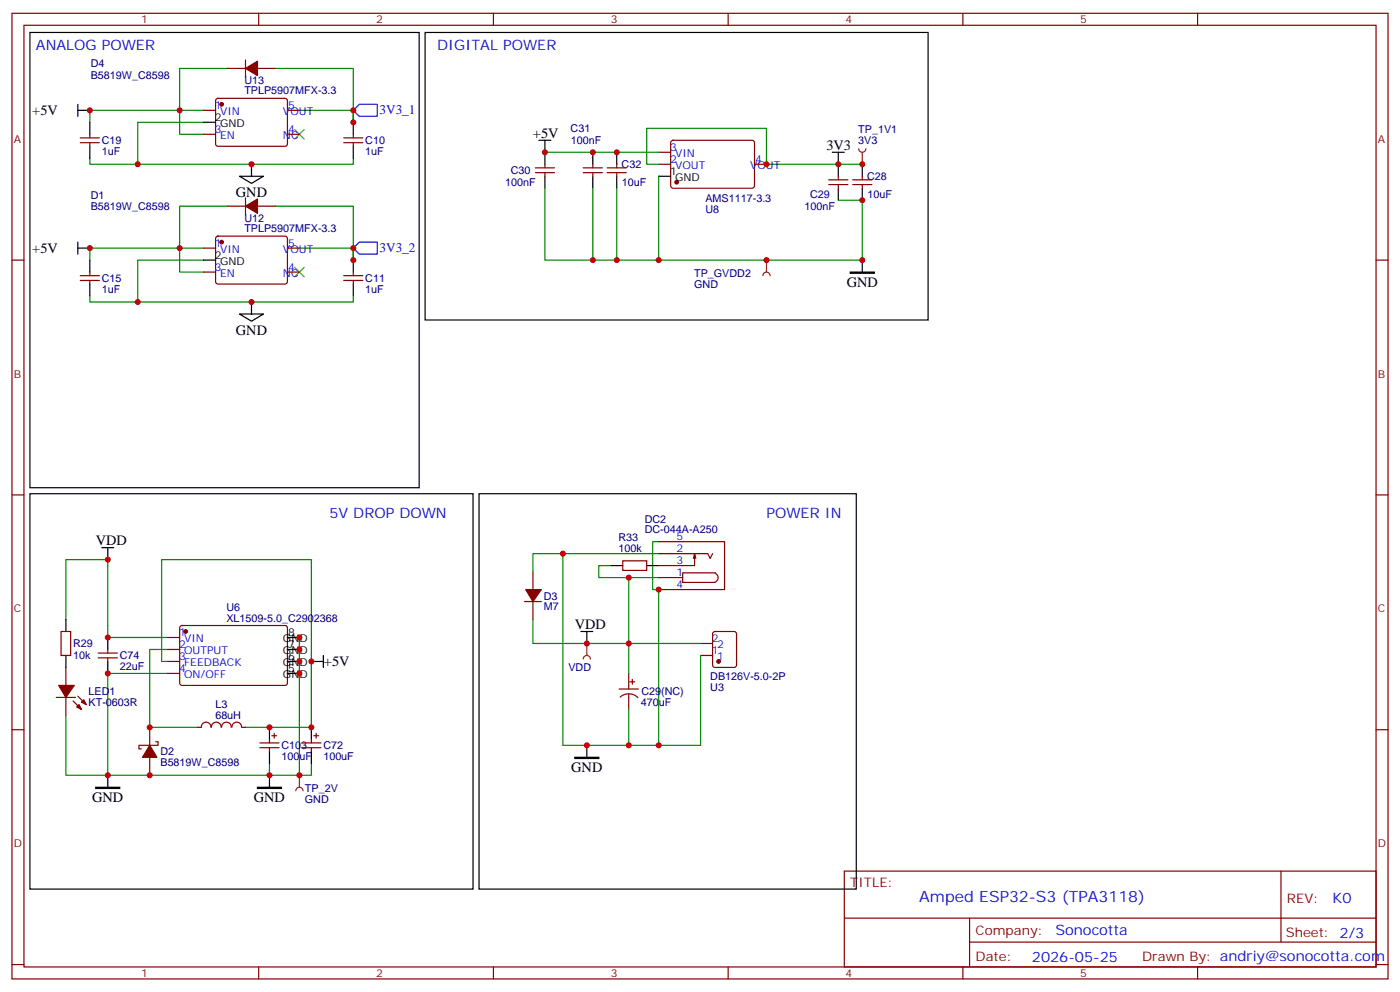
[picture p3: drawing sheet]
<svg xmlns="http://www.w3.org/2000/svg" width="412mm" height="292mm" viewBox="0 0 412 292" stroke-linecap="round" stroke-linejoin="round" font-family="sans-serif">
<g fill="none" stroke="#870000" stroke-width=".35">
<path d="M3.5 3.9h405.4v284.4h-405.4zM7.1 7.4h398.2v277.3h-398.2zM76.2 3.9v3.5M145.3 3.9v3.5M214.5 3.9v3.5M283.6 3.9v3.5M352.8 3.9v3.5M3.5 76.6h3.6M405.3 76.6h3.6M3.5 145.7h3.6M405.3 145.7h3.6M154.5 177.1h5"/>
<path d="M157 168.3v5.3M157 177.1v5.3M183.4 165.1h7.1v2.9h-7.1zM28.9 193.7h5.7M28.9 192.3h5.7M31.7 191.2v1.1M31.7 193.7v1.1M185.2 198.3v4.6M3.5 214.9h3.6M182.4 202.9h5.6M182.7 205.3a3.8 3.8 0 0 1 5.2 .1M185.2 204.3v4.6"/>
<path d="M185.6 200.8h1.4M186.3 200.1v1.4M405.3 214.9h3.6M248.7 256.5h156.6v28.2h-156.6zM377.3 256.5v20.9M248.7 270.4h156.5M285.6 277.4h119.6M285.6 270.4v14.1M3.5 284h3.6M76.2 284.7v3.6M145.3 284.7v3.6M214.5 284.7v3.6"/>
<path d="M283.6 284.7v3.6M352.8 284.7v3.6M405.3 284h3.6"/>
</g>
<path d="M8.8 145.4h130.5v116.4h-130.5zM141.1 145.4h111.1v116.4h-111.1zM179.9 166.5h3.5M190.5 166.5h3.5M31.7 187.7v3.5M31.7 194.8v3.5M171.1 185.9h3.5M172.9 185.9v3.6M172.9 219.5v3.5M31.7 228.3v3.5M79.4 228.3v3.5" fill="none" stroke="#000" stroke-width=".35"/>
<g fill="none" stroke="#008700" stroke-width=".35">
<path d="M194 159.5h-1.7v14.1h1.7v45.9h-28.2v-56.5h28.2M31.7 166.5v-1.7h-12.3v17.6M165.8 163h-8.8v5.3M194 170.1h-8.8v19.4M31.7 187.7h17.7M47.6 194.8h1.8M49.4 198.3h-17.7v30h47.7M49.4 191.2h-5.3v23h14.1M84.7 187.7h3.5v40.6M84.7 191.2h3.5M84.7 194.8h3.5M84.7 198.3h3.5"/>
<path d="M91.7 194.8v19.4h-19.4M157 182.4v7.1h28.2M185.2 189.5v8.8M185.2 208.9v10.6M79.4 224.8v3.5M91.7 224.8v3.5h-12.3"/>
</g>
<path d="M28.2 231.8h7.1v.4h-7.1zM75.8 231.8h7.1v.4h-7.1zM169.3 223h7.1v.3h-7.1z" fill="#000" stroke="#000" stroke-width=".35"/>
<path d="M154.9 173.6h4.6l-2.5 3.5z" fill="#870000" stroke="#870000" stroke-width=".35"/>
<path d="M87.1 232.9a1.06 1.06 0 0 1 1.1-1.1 1.06 1.06 0 0 1 1.1 1.1M88.2 228.3v3.5" fill="none" stroke="#8c2424" stroke-width=".35"/>
<circle cx="88.2" cy="228.3" r=".18" fill="#8c2424"/>
<path d="M31.7 166.5v21.2M179.9 166.5h-3.5v3.6h8.8M47.6 194.8v-30h44.1v49.4" fill="none" stroke="#008700" stroke-width=".35"/>
<path d="M30 161.3h3.5M31.7 161.3v3.5" fill="none" stroke="#000" stroke-width=".35"/>
<path d="M194 159.5h19.4v14.1h-19.4M194 163h14.5l.7 1.4 .7-1.4M194 170.1h7.1M201.1 168.7h9.6a1.6 1.6 0 0 1 .6 2.2l-.7 .6h-9.5zM204.6 163v3.5h-10.6M204.6 163l-.3 1.4M204.6 163l.4 1.4" fill="none" stroke="#870000" stroke-width=".35"/>
<path d="M171.8 194.1a1.06 1.06 0 0 1 1.1-1.1 1.06 1.06 0 0 1 1 1.1M172.9 189.5v3.5" fill="none" stroke="#8c2424" stroke-width=".35"/>
<circle cx="172.9" cy="189.5" r=".18" fill="#8c2424"/>
<g fill="none" stroke="#870000" stroke-width=".35">
<path d="M72.3 17.7v4.9M26.5 39.5v1.1M67 20.1h5.3M75.8 20.1h5.3M104.1 39.5v1.1M23.6 42h5.7M23.6 40.6h5.7M26.5 42v1.1M72.3 58.2v5M101.2 42h5.7M101.2 40.6h5.7M104.1 42v1.1"/>
<path d="M67 60.7h5.3M75.8 60.7h5.3M23.6 82.6h5.7M23.6 81.2h5.7M26.5 80.1v1.1M26.5 82.6v1M101.2 82.6h5.7M101.2 81.2h5.7M104.1 80.1v1.1M104.1 82.6v1M49.4 187.7h3.5M49.4 191.2h3.5"/>
<path d="M49.4 194.8h3.5M49.4 198.3h3.5M53.2 184.4l.4-.2h30.6l.5 .7-.1 16.5-.6 .4h-30.7l-.4-.7v-16.2zM44.1 214.2v5.3M45.9 218.4h.7v1.1h-5.7v1h.7M76.6 218.8h5.6M79.4 217.7v1.1M80.1 216.6h1.4M80.8 215.9v1.4M88.9 218.8h5.6M91.7 217.7v1.1M92.4 216.6h1.4"/>
<path d="M93.1 215.9v1.4M44.1 223v5.3M76.6 220.2h5.6M79.4 220.2v1M88.9 220.2h5.6M91.7 220.2v1"/>
</g>
<g fill="#870000" stroke="#870000" stroke-width=".35">
<path d="M44.1 219.5l2.1 3.5h-4.2z"/>
<path d="M72.3 20.1l3.5-2.1v4.3z"/>
<path d="M72.3 60.7l3.5-2.1v4.2z"/>
<circle cx="54.7" cy="185.9" r=".53"/>
</g>
<g fill="none" stroke="#000" stroke-width=".35">
<path d="M8.8 9.6h114.7v134h-114.7zM22.9 32.5h3.6M22.9 30.7v3.6M26.5 36v3.5M104.1 36v3.5M26.5 43.1v3.5M70.6 51.9h7l-3.5 2.1zM74.1 48.4v3.5M104.1 43.1v3.5M22.9 71.3v3.5M22.9 73.1h3.6M26.5 76.6v3.5"/>
<path d="M104.1 76.6v3.5M26.5 83.6v3.6M70.6 92.5h7l-3.5 2.1zM74.1 88.9v3.6M104.1 83.6v3.6M84.7 198.3h3.5M84.7 194.8h3.5M84.7 191.2h3.5M84.7 187.7h3.5M91.7 194.8h3.5M95.2 193v3.5M79.4 214.2v3.5"/>
<path d="M91.7 214.2v3.5M79.4 221.2v3.6M91.7 221.2v3.6"/>
</g>
<g fill="none" stroke="#008700" stroke-width=".35">
<path d="M60 36h-19.4v12.4M60 32.5h-33.5v3.5M67 20.1h-14.1v19.4h7.1M81.1 20.1h23v15.9M88.2 32.5h15.9v3.5M104.1 32.5v3.5M26.5 46.6v1.8h77.6v-1.8M60 76.6h-19.4v12.3M60 73.1h-33.5v3.5M67 60.7h-14.1v19.4h7.1M81.1 60.7h23v15.9M88.2 73.1h15.9v3.5"/>
<path d="M104.1 73.1v3.5M26.5 87.2v1.7h77.6v-1.7"/>
</g>
<path d="M86.8 38.1l2.8 2.9M89.6 38.1l-2.8 2.9M86.8 78.7l2.8 2.8M89.6 78.7l-2.8 2.8" fill="none" stroke="#3c3" stroke-width=".35"/>
<path d="M105.8 30.7h5.3v3.6h-5.3l-1.7-1.8zM104.1 73.1l1.7-1.8h5.3v3.5h-5.3z" fill="none" stroke="#00f" stroke-width=".35"/>
<path d="M225.8 76.6v3.5M224.7 81.2a1.06 1.06 0 0 1 1.1-1.1 1.06 1.06 0 0 1 1 1.1" fill="none" stroke="#8c2424" stroke-width=".35"/>
<circle cx="225.8" cy="76.6" r=".18" fill="#8c2424"/>
<path d="M225.8 48.4h21.1" fill="none" stroke="#008700" stroke-width=".35"/>
<path d="M252.9 43.8a1.06 1.06 0 0 0 1.1 1 1.06 1.06 0 0 0 1.1-1M254 44.8v3.6" fill="none" stroke="#8c2424" stroke-width=".35"/>
<circle cx="254" cy="48.4" r=".18" fill="#8c2424"/>
<path d="M160.5 44.8h33.5M160.5 55.4v21.2h93.5v-17.7h-7.1M174.6 55.4v21.2M181.7 55.4v21.2M194 51.9v24.7M194 48.4h-3.5v-10.6h35.3v10.6M246.9 48.4h7.1M185.2 189.5h21.2M206.4 193v26.5h-12.4M19.4 210.6v17.7h12.3" fill="none" stroke="#008700" stroke-width=".35"/>
<g fill="none" stroke="#000" stroke-width=".35">
<path d="M125.2 9.6h148.2v84.6h-148.2zM60 36h3.5M158.7 41.3h3.6M160.5 41.3v7.1M160.5 51.9v3.5M174.6 44.8v3.6M174.6 51.9v3.5M181.7 44.8v3.6M181.7 51.9v3.5M194 51.9h3.6M245.2 44.8h3.5M246.9 44.8v7.1"/>
<path d="M246.9 55.4v3.5M254 48.4v3.5M254 55.4v3.5M60 76.6h3.5M254 76.6v3.5M19.4 182.4v3.5M19.4 193v3.5"/>
</g>
<g fill="none" stroke="#870000" stroke-width=".35">
<path d="M60 32.5h3.5M60 39.5h3.5M63.7 29.2l.5-.2h20l.5 .7-.1 12.9-.6 .5-20.1-.1-.4-.6v-12.7zM84.7 32.5h3.5M84.7 39.5h3.5M157.7 50.8h5.6M157.7 49.4h5.6M160.5 48.4v1M160.5 50.8v1.1M171.8 50.8h5.6M171.8 49.4h5.6M174.6 48.4v1"/>
<path d="M174.6 50.8v1.1M178.9 50.8h5.6M178.9 49.4h5.6M181.7 48.4v1M181.7 50.8v1.1M194 48.4h3.6M194 44.8h3.6M197.8 41.5l.5-.2 23.5 .1 .4 .6v13l-.7 .4h-23.5l-.4-.7v-12.7zM222.2 48.4h3.6M244.1 54.4h5.7M244.1 53h5.7M246.9 51.9v1.1"/>
<path d="M246.9 54.4v1M251.2 54.4h5.6M251.2 53h5.6M254 51.9v1.1M254 54.4v1M60 73.1h3.5M63.7 69.7l.5-.2 20 .1 .5 .6-.1 13-.6 .4h-20.1l-.4-.7v-12.7zM84.7 73.1h3.5M60 80.1h3.5M84.7 80.1h3.5M18 185.9h2.8v7.1h-2.8zM19.4 196.5v5.3"/>
<path d="M206.4 193h3.5M206.4 189.5h3.5M210.1 186.2l.5-.3h5.7l.6 .5 .1 9.4-.5 .7h-5.9l-.6-.4-.1-9.4zM16.6 205.4h5.6M19.4 205.4v5.2M21.5 206.4l2.5 2.5M22.9 205l2.5 2.5M62.1 214.2a1.41 1.41 0 0 0-1.4-1.6 1.41 1.41 0 0 0-1.4 1.5l-1.1 .1M62.3 214.1a1.41 1.41 0 0 1 1.4-1.5 1.41 1.41 0 0 1 1.4 1.5M65.3 214.1a1.41 1.41 0 0 1 1.4-1.5 1.41 1.41 0 0 1 1.4 1.5M68.3 214.1a1.41 1.41 0 0 1 1.4-1.5 1.41 1.41 0 0 1 1.4 1.6M71.3 214.2h1"/>
</g>
<path d="M250.5 80.1h7v.4h-7z" fill="#000" stroke="#000" stroke-width=".35"/>
<g fill="#870000" stroke="#870000" stroke-width=".35">
<path d="M23.3 207.5l.7 1.4-1.4-.7z"/>
<path d="M24 206.8l.7-.7 .7 1.4z"/>
<path d="M17.3 201.8h4.6l-2.5 3.6z"/>
<circle cx="199.3" cy="53.7" r=".53"/>
<circle cx="65.3" cy="71.3" r=".53"/>
<circle cx="65.3" cy="30.7" r=".53"/>
<circle cx="211.7" cy="194.8" r=".53"/>
</g>
<g fill="#c00">
<circle cx="172.9" cy="219.5" r=".88"/>
<circle cx="172.9" cy="189.5" r=".88"/>
<circle cx="91.7" cy="214.2" r=".88"/>
<circle cx="185.2" cy="189.5" r=".88"/>
<circle cx="185.2" cy="219.5" r=".88"/>
<circle cx="185.2" cy="170.1" r=".88"/>
<circle cx="165.8" cy="163" r=".88"/>
<circle cx="79.4" cy="228.3" r=".88"/>
<circle cx="31.8" cy="228.3" r=".88"/>
<circle cx="88.2" cy="228.3" r=".88"/>
<circle cx="88.2" cy="191.2" r=".88"/>
<circle cx="88.2" cy="194.8" r=".88"/>
<circle cx="88.2" cy="198.3" r=".88"/>
<circle cx="31.8" cy="187.7" r=".88"/>
<circle cx="31.8" cy="198.3" r=".88"/>
<circle cx="91.7" cy="194.8" r=".88"/>
<circle cx="194" cy="173.6" r=".88"/>
<circle cx="44.1" cy="214.2" r=".88"/>
<circle cx="44.1" cy="228.3" r=".88"/>
<circle cx="88.2" cy="187.7" r=".88"/>
<circle cx="79.4" cy="214.2" r=".88"/>
<circle cx="26.5" cy="32.5" r=".88"/>
<circle cx="52.9" cy="32.5" r=".88"/>
<circle cx="104.1" cy="32.5" r=".88"/>
<circle cx="104.1" cy="73.1" r=".88"/>
<circle cx="52.9" cy="73.1" r=".88"/>
<circle cx="26.5" cy="73.1" r=".88"/>
<circle cx="74.1" cy="48.4" r=".88"/>
<circle cx="40.6" cy="48.4" r=".88"/>
<circle cx="74.1" cy="88.9" r=".88"/>
<circle cx="40.6" cy="88.9" r=".88"/>
<circle cx="104.1" cy="36" r=".88"/>
<circle cx="104.1" cy="76.6" r=".88"/>
<circle cx="254" cy="48.4" r=".88"/>
<circle cx="174.6" cy="44.8" r=".88"/>
<circle cx="160.5" cy="44.8" r=".88"/>
<circle cx="246.9" cy="48.4" r=".88"/>
<circle cx="254" cy="58.9" r=".88"/>
<circle cx="181.7" cy="44.8" r=".88"/>
<circle cx="225.8" cy="48.4" r=".88"/>
<circle cx="254" cy="76.6" r=".88"/>
<circle cx="225.8" cy="76.6" r=".88"/>
<circle cx="174.6" cy="76.6" r=".88"/>
<circle cx="181.7" cy="76.6" r=".88"/>
<circle cx="194" cy="76.6" r=".88"/>
<circle cx="31.8" cy="164.8" r=".88"/>
<circle cx="194" cy="219.5" r=".88"/>
</g>
<text font-size="4.6" fill="#00f" x="270.8" y="265.5">Amped ESP32-S3 (TPA3118)</text>
<g font-size="4.2" fill="#00f">
<text x="10.6" y="14.9">ANALOG POWER</text>
<text x="128.8" y="14.9">DIGITAL POWER</text>
<text x="97" y="152.4">5V DROP DOWN</text>
<text x="225.8" y="152.4">POWER IN</text>
<text x="392.5" y="265.8">K0</text>
<text x="310.9" y="275.3">Sonocotta</text>
<text x="304" y="283.1">2026-05-25</text>
</g>
<g font-size="4.2">
<text x="9.5" y="33.9">+5V</text>
<text x="157" y="40.6">+5V</text>
<text x="243.4" y="44.1">3V3</text>
<text x="69.5" y="58">GND</text>
<text x="9.5" y="74.5">+5V</text>
<text x="249.4" y="84.4">GND</text>
<text x="69.5" y="98.5">GND</text>
<text x="28.2" y="160.5">VDD</text>
<text x="169.3" y="185.2">VDD</text>
<text x="95.4" y="196.2">+5V</text>
<text x="168.3" y="227.2">GND</text>
<text x="27.2" y="236">GND</text>
<text x="74.8" y="236">GND</text>
</g>
<g font-size="3.9" fill="#00f">
<text x="111.8" y="33.6">3V3_1</text>
<text x="111.8" y="74.2">3V3_2</text>
</g>
<g font-size="3.9" fill="#800">
<text x="250.5" y="261.1">TITLE:</text>
<text x="379.1" y="265.8">REV:</text>
<text x="287.4" y="275.3">Company:</text>
<text x="378.7" y="275.9">Sheet: 2/3</text>
<text x="287.4" y="283">Date:</text>
<text x="336.4" y="283.1">Drawn By: andriy@sonocotta.com</text>
</g>
<g font-size="3.2" fill="#800">
<text x="41.6" y="6.9">1</text>
<text x="110.8" y="6.9">2</text>
<text x="179.9" y="6.9">3</text>
<text x="249.1" y="6.9">4</text>
<text x="318.2" y="6.9">5</text>
<text x="4.1" y="42">A</text>
<text x="405.9" y="42">A</text>
<text x="4.1" y="111.2">B</text>
<text x="405.9" y="111.2">B</text>
<text x="4.1" y="180.3">C</text>
<text x="405.9" y="180.3">C</text>
<text x="4.1" y="249.4">D</text>
<text x="405.9" y="249.4">D</text>
<text x="41.6" y="287.7">1</text>
<text x="110.8" y="287.7">2</text>
<text x="179.9" y="287.7">3</text>
<text x="249.1" y="287.7">4</text>
<text x="318.2" y="287.7">5</text>
</g>
<g font-size="3.2" fill="#000080">
<text x="26.7" y="23.1">B5819W_C8598</text>
<text x="26.7" y="19.8">D4</text>
<text x="72" y="27.8">TPLP5907MFX-3.3</text>
<text x="72" y="24.7">U13</text>
<text x="168.1" y="38.9">C31</text>
<text x="252.8" y="39.2">TP_1V1</text>
<text x="30" y="45.7">1uF</text>
<text x="30" y="42.5">C19</text>
<text x="107.6" y="45.7">1uF</text>
<text x="107.6" y="42.5">C10</text>
<text x="168.2" y="42.5">100nF</text>
<text x="252.8" y="42.4">3V3</text>
<text x="150.4" y="51.3">C30</text>
<text x="183.1" y="49.5">C32</text>
<text x="255.4" y="53">C28</text>
<text x="26.7" y="58.5">D1</text>
<text x="148.8" y="54.8">100nF</text>
<text x="183.2" y="54.8">10uF</text>
<text x="207.8" y="59.5">AMS1117-3.3</text>
<text x="238.6" y="58.3">C29</text>
<text x="255.5" y="58.3">10uF</text>
<text x="26.7" y="61.8">B5819W_C8598</text>
<text x="72" y="65.3">U12</text>
<text x="207.8" y="62.8">U8</text>
<text x="237" y="61.9">100nF</text>
<text x="72" y="68.4">TPLP5907MFX-3.3</text>
<text x="30" y="83.1">C15</text>
<text x="107.6" y="83.1">C11</text>
<text x="204.5" y="81.6">TP_GVDD2</text>
<text x="30" y="86.3">1uF</text>
<text x="107.6" y="86.3">1uF</text>
<text x="204.5" y="84.8">GND</text>
<text x="189.9" y="153.9">DC2</text>
<text x="182.2" y="159.2">R33</text>
<text x="189.9" y="157.1">DC-044A-A250</text>
<text x="182.2" y="162.4">100k</text>
<text x="66.7" y="179.9">U6</text>
<text x="160.2" y="179.7">M7</text>
<text x="160.2" y="176.5">D3</text>
<text x="66.7" y="183.1">XL1509-5.0_C2902368</text>
<text x="21.5" y="190.6">R29</text>
<text x="21.5" y="193.9">10k</text>
<text x="35.3" y="197.3">22uF</text>
<text x="35.3" y="194.1">C74</text>
<text x="167.4" y="197.7">VDD</text>
<text x="209.2" y="200.3">DB126V-5.0-2P</text>
<text x="209.2" y="203.4">U3</text>
<text x="26.1" y="208">KT-0603R</text>
<text x="26.1" y="204.8">LED1</text>
<text x="63.4" y="208.4">L3</text>
<text x="188.7" y="207.9">470uF</text>
<text x="188.9" y="204.7">C29(NC)</text>
<text x="63.4" y="211.6">68uH</text>
<text x="82.9" y="220.6">C103</text>
<text x="95.2" y="220.6">C72</text>
<text x="47.3" y="225.5">B5819W_C8598</text>
<text x="47.3" y="222.4">D2</text>
<text x="82.9" y="223.8">100uF</text>
<text x="95.2" y="223.8">100uF</text>
<text x="89.8" y="233.3">TP_2V</text>
<text x="89.8" y="236.5">GND</text>
</g>
<g font-size="3.2" fill="#00f">
<text x="63.3" y="32.1">1</text>
<text x="64.8" y="33.9">VIN</text>
<text x="83.4" y="33.9">VOUT</text>
<text x="84.8" y="32.1">5</text>
<text x="63.3" y="39.2">3</text>
<text x="64.8" y="41">EN</text>
<text x="83.4" y="41">NC</text>
<text x="84.8" y="39.2">4</text>
<text x="197.4" y="44.5">3</text>
<text x="198.9" y="46.2">VIN</text>
<text x="197.4" y="48">2</text>
<text x="198.9" y="49.8">VOUT</text>
<text x="220.9" y="49.8">VOUT</text>
<text x="222.4" y="48">4</text>
<text x="63.3" y="72.7">1</text>
<text x="64.8" y="74.5">VIN</text>
<text x="83.4" y="74.5">VOUT</text>
<text x="84.8" y="72.7">5</text>
<text x="63.3" y="79.8">3</text>
<text x="64.8" y="81.5">EN</text>
<text x="83.4" y="81.5">NC</text>
<text x="84.8" y="79.8">4</text>
<text x="199.3" y="159.1">5</text>
<text x="199.3" y="166.2">3</text>
<text x="199.3" y="162.7">2</text>
<text x="199.3" y="173.2">4</text>
<text x="199.3" y="169.7">1</text>
<text x="52.7" y="187.4">1</text>
<text x="52.7" y="190.9">2</text>
<text x="54.2" y="189.1">VIN</text>
<text x="209.7" y="189.1">2</text>
<text x="211.2" y="190.9">2</text>
<text x="52.7" y="194.4">3</text>
<text x="52.7" y="197.9">4</text>
<text x="54.2" y="192.7">OUTPUT</text>
<text x="54.2" y="196.2">FEEDBACK</text>
<text x="209.7" y="192.7">1</text>
<text x="211.2" y="194.4">1</text>
<text x="54.2" y="199.7">ON/OFF</text>
</g>
<g font-size="3.2">
<text x="63.3" y="35.7">2</text>
<text x="64.8" y="37.4">GND</text>
<text x="197.4" y="51.5">1</text>
<text x="198.9" y="53.3">GND</text>
<text x="63.3" y="76.2">2</text>
<text x="64.8" y="78">GND</text>
<text x="83.4" y="189.1">GND</text>
<text x="84.8" y="190.9">7</text>
<text x="84.8" y="187.4">8</text>
<text x="83.4" y="196.2">GND</text>
<text x="83.4" y="192.7">GND</text>
<text x="84.8" y="197.9">5</text>
<text x="84.8" y="194.4">6</text>
<text x="83.4" y="199.7">GND</text>
</g>
</svg>
